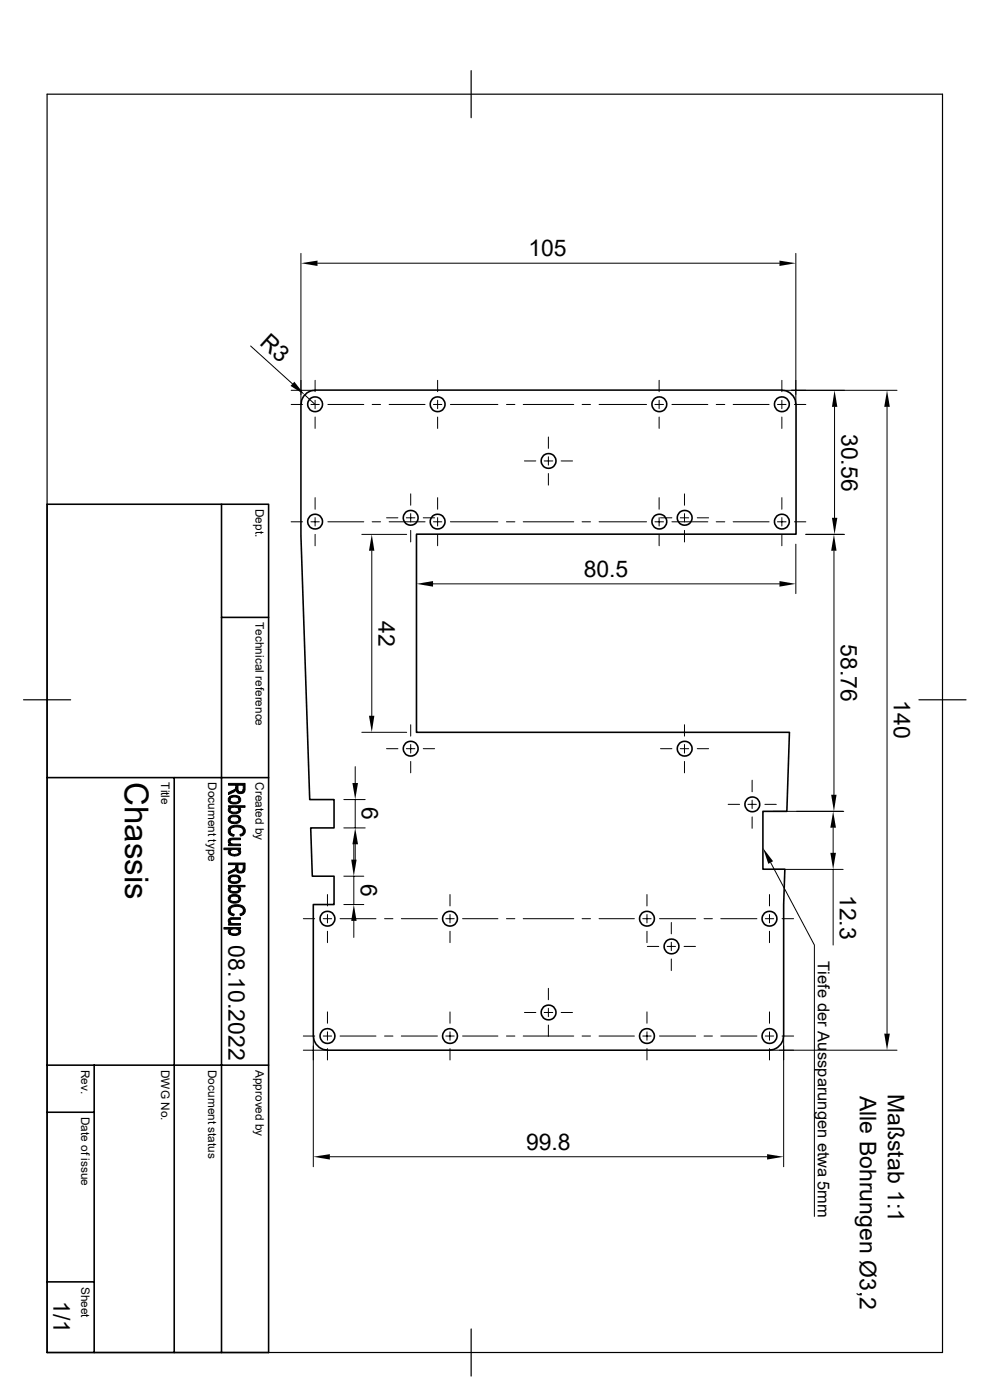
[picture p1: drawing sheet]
<svg xmlns="http://www.w3.org/2000/svg" width="210mm" height="297mm" viewBox="0 0 210 297" stroke-linecap="round" stroke-linejoin="round" font-family="sans-serif">
<g fill="none" stroke="#000" stroke-width=".34">
<path d="M63.8 85.8v27.9l1.9 55.9h5.2v6h-5l.4 10.3h4.6v6h-4.4v27.9M63.9 85.8a3.1 3.1 0 0 1 2.9-3h99.1a3 3 0 0 1 2.9 3M168.9 85.8v27.5h-80.6v42.1h79.2l-.6 16.7h-5.1v12.3h4.7l-.3 7.5v27.9M10 107h47v179.9h-47zM47 107v179.9M47 131h10M10 165h47M37 165v121.9M66.5 219.8a3 3 0 0 0 3 3M166.2 219.8a3 3 0 0 1-3 3M10 236h10M10 226h47"/>
<path d="M20 226v60.9M69.5 222.8h93.7M10 271.9h10"/>
<circle cx="66.9" cy="85.8" r="1.57"/>
<circle cx="92.9" cy="85.8" r="1.57"/>
<circle cx="116.4" cy="97.8" r="1.57"/>
<circle cx="139.9" cy="85.8" r="1.57"/>
<circle cx="165.9" cy="85.8" r="1.57"/>
<circle cx="66.9" cy="110.7" r="1.57"/>
<circle cx="87.1" cy="109.9" r="1.57"/>
<circle cx="92.9" cy="110.7" r="1.57"/>
<circle cx="139.9" cy="110.7" r="1.57"/>
<circle cx="145.3" cy="109.9" r="1.57"/>
<circle cx="165.9" cy="110.7" r="1.57"/>
<circle cx="87.1" cy="158.8" r="1.57"/>
<circle cx="145.3" cy="158.8" r="1.57"/>
<circle cx="159.6" cy="170.6" r="1.57"/>
<circle cx="69.5" cy="194.9" r="1.57"/>
<circle cx="95.5" cy="194.9" r="1.57"/>
<circle cx="137.3" cy="194.9" r="1.57"/>
<circle cx="163.3" cy="194.9" r="1.57"/>
<circle cx="69.5" cy="219.8" r="1.57"/>
<circle cx="95.5" cy="219.8" r="1.57"/>
<circle cx="116.4" cy="214.8" r="1.57"/>
<circle cx="137.3" cy="219.8" r="1.57"/>
<circle cx="142.5" cy="200.8" r="1.57"/>
<circle cx="163.3" cy="219.8" r="1.57"/>
</g>
<path d="M10 20h189.9v266.9h-189.9zM99.9 15v10M5 148.5h10M194.9 148.5h10M99.9 281.9v10" fill="none" stroke="#000" stroke-width=".25"/>
<g fill="#000" stroke="#000" stroke-width=".21">
<path d="M48.7 171.3l.1 .5z" fill-rule="evenodd"/>
<path d="M48.8 178.6l.1 .5z" fill-rule="evenodd"/>
<path d="M48.8 176.3l.2 .5 .7 .3-.1 .3-.8-.3z" fill-rule="evenodd"/>
<path d="M48.5 168.1l1.3-.6 .2-.5 .1 .6-.4 .4-1.2 .6z" fill-rule="evenodd"/>
<path d="M48.8 169l.7-.3 1 .2 .2 .1v.7a1.1 1.1 0 0 0-1.9 0z" fill-rule="evenodd"/>
<path d="M48.8 173.2l.5-.3 1 .1 .4 .1v.7a1.15 1.15 0 0 0-1.9 0z" fill-rule="evenodd"/>
<path d="M48.6 178l.7-.2h1.7v.3l-2.1 .2-.1 .8a.69 .69 0 0 1-.2-1.1z" fill-rule="evenodd"/>
<path d="M48.5 179.1h.4v-.3l.5 .3h1.6v.3h-2.5z" fill-rule="evenodd"/>
<path d="M48.7 169l.1 .7a1.13 1.13 0 0 0 1.9 0v-.7a.93 .93 0 0 1 .2 1.2 .93 .93 0 0 1-1.1 .4 .97 .97 0 0 1-1.1-.3 .97 .97 0 0 1-.1-1.1z" fill-rule="evenodd"/>
<path d="M48.5 171.5l.2-.2 .1 .5a1.19 1.19 0 0 0 1.9 0v-.5a.73 .73 0 0 1 .3 .9 .73 .73 0 0 1-.9 .4h-.5a.9 .9 0 0 1-1.1-1.1z" fill-rule="evenodd"/>
<path d="M48.7 173.2l.1 .6a1.15 1.15 0 0 0 1.8 .3l.1-1a.89 .89 0 0 1 .3 1.1 .89 .89 0 0 1-1 .5 1.05 1.05 0 0 1-1.2-.2 1.05 1.05 0 0 1-.3-1.1z" fill-rule="evenodd"/>
<path d="M50.4 166.6v.7a.59 .59 0 0 0 .6 .7 .59 .59 0 0 0 .6-.6v.8l-.4 .2-.7-.2z" fill-rule="evenodd"/>
<path d="M50.9 177l.6-.2 .1-.5v.8l-.6 .3z" fill-rule="evenodd"/>
<path d="M48.5 166.2h3.5l-.1 1.8-.3 .2v-1.6h-1.2v1.6l-.3-.5-.1-1.1h-1.5z" fill-rule="evenodd"/>
<path d="M48.5 170.9h3.5v.4h-1.3v.5a1.2 1.2 0 0 0-1.9-.2v-.4h-.3z" fill-rule="evenodd"/>
<path d="M48.7 175.6l1-.5 1.3 .1a1.11 1.11 0 0 1 1 .7 1.11 1.11 0 0 1-.4 1.2v-.8a1.22 1.22 0 0 0-1.6-.9 1.07 1.07 0 0 0-1.2 .9v.8a1.12 1.12 0 0 1-.1-1.5z" fill-rule="evenodd"/>
<path d="M48.6 180.3h.1v1l-.3-.4z" fill-rule="evenodd"/>
<path d="M48.6 197.2l.1-.1v1.1l-.3-.4z" fill-rule="evenodd"/>
<path d="M48.7 188.2l.1 .4z" fill-rule="evenodd"/>
<path d="M48.8 195.4l.1 .6z" fill-rule="evenodd"/>
<path d="M48.8 193.2a.8 .8 0 0 0 .9 .7l-.1 .4-.8-.3z" fill-rule="evenodd"/>
<path d="M48.5 185l.7-.3a1.09 1.09 0 0 0 .8-.8l.1 .5-.2 .3-1.4 .7z" fill-rule="evenodd"/>
<path d="M48.8 185.8l.5-.2 1.3 .2h.1v.7a1.16 1.16 0 0 0-1.9-.1v.1z" fill-rule="evenodd"/>
<path d="M48.8 190l.6-.2 1 .1 .3 .1v.7a1.13 1.13 0 0 0-1.9 0z" fill-rule="evenodd"/>
<path d="M50.7 180.2v.5z" fill-rule="evenodd"/>
<path d="M50.7 197.1v.5z" fill-rule="evenodd"/>
<path d="M47.5 179.9h3.5v.3h-.3v.4a1.27 1.27 0 0 0-1.9 .1l-.1 .6v-1h-1.2z" fill-rule="evenodd"/>
<path d="M48.7 194.8l.3-.1h2v.3l-2 .1-.2 .3v.5a.66 .66 0 0 1-.1-1.1z" fill-rule="evenodd"/>
<path d="M48.5 196h.4v-.3l.4 .2h1.7v.4h-2.5z" fill-rule="evenodd"/>
<path d="M47.5 196.8h3.5v.3h-.3v.3a1.27 1.27 0 0 0-1.9 .2l-.1 .6v-1.1h-1.2z" fill-rule="evenodd"/>
<path d="M48.8 180.7a1.14 1.14 0 0 0 1.9 0l.1-.4a.75 .75 0 0 1 .2 .9 .75 .75 0 0 1-.9 .4h-.7l-.7-.3z" fill-rule="evenodd"/>
<path d="M48.7 185.9l.1 .6a1.15 1.15 0 0 0 1.8 .3l.1-1a.91 .91 0 0 1 .2 1.2 .91 .91 0 0 1-1 .4 .98 .98 0 0 1-1.2-.2 .98 .98 0 0 1-.1-1.2z" fill-rule="evenodd"/>
<path d="M48.5 188.3l.2-.1 .1 .4a1.29 1.29 0 0 0 1.9 .2v-.7a.75 .75 0 0 1 .3 1 .75 .75 0 0 1-.9 .4h-.4a.92 .92 0 0 1-1.2-1.2z" fill-rule="evenodd"/>
<path d="M48.7 190.1l.1 .6a1.11 1.11 0 0 0 1.9 .1v-.8a.93 .93 0 0 1 .2 1.2 .93 .93 0 0 1-1.1 .4 .97 .97 0 0 1-1.1-.3 .97 .97 0 0 1-.1-1.1z" fill-rule="evenodd"/>
<path d="M48.8 197.6a1.16 1.16 0 0 0 1.9 0l.1-.5a.74 .74 0 0 1 .2 .9 .74 .74 0 0 1-.8 .4l-.8 .1-.7-.3z" fill-rule="evenodd"/>
<path d="M50.4 183.4v.8a.6 .6 0 0 0 .6 .7 .6 .6 0 0 0 .6-.6v.8l-.9 .1-.2-.1z" fill-rule="evenodd"/>
<path d="M50.9 193.9l.6-.3 .1-.4v.8l-.6 .3z" fill-rule="evenodd"/>
<path d="M48.5 183.1h3.5l-.1 1.8-.3 .1v-1.6h-1.2v1.6l-.3-.4-.1-1.2h-1.5z" fill-rule="evenodd"/>
<path d="M48.5 187.8h3.5v.3h-1.3v.5a1.27 1.27 0 0 0-1.9-.1v-.4h-.3z" fill-rule="evenodd"/>
<path d="M48.7 192.4l.7-.4 1.1-.1a1.21 1.21 0 0 1 1.3 .6 1.21 1.21 0 0 1-.1 1.4l-.1-.7a1.1 1.1 0 0 0-1.4-.9h-.1a1.07 1.07 0 0 0-1.3 .9v.7a1.12 1.12 0 0 1-.1-1.5z" fill-rule="evenodd"/>
</g>
<g fill="none" stroke="#000" stroke-width=".21">
<path d="M63.8 53.8v32M67.4 55.8h98M168.8 53.8v32M53.2 73.4l8.9 8M61.8 85.8h2.4M61.8 82.8h5M64.6 83.8l2.2 2M66 85.8h1.7M66.8 80.7v2.4M66.8 84.9v1.8M66.8 88.5v2.4M69.6 85.8h7.6"/>
<path d="M79 85.8h1.7M82.5 85.8h7.7M91.9 85.8h1.8M92.8 80.7v2.4M92.8 84.9v1.8M92.8 88.5v2.4M95.5 85.8h10.1M107.4 85.8h1.8M111 85.8h10.7M111.3 97.8h2.4M115.4 97.8h1.9M116.3 92.7v2.4"/>
<path d="M116.3 96.9v1.8M119 97.8h2.5M123.5 85.8h1.8M127.1 85.8h10.1M138.9 85.8h1.9M139.8 80.7v2.4M139.8 84.9v1.8M139.8 88.5v2.4M142.5 85.8h7.7M151.9 85.8h1.9M155.5 85.8h7.7M164.9 85.8h1.9"/>
<path d="M165.9 80.7v2.4M165.9 84.9v1.8M165.9 88.5v2.4M165.9 82.8h24.4M168.5 85.8h2.4M177 86.3v23.6M188.2 86.3v133M61.8 110.7h2.4M66 110.7h1.7M66.8 105.6v2.4M66.8 109.8v1.8M66.8 113.4v2.4"/>
<path d="M69.6 110.7h7.6M76.8 113.4h9.5M78.9 116.8v35M79 110.7h1.7M82 109.9h2.4M82.5 110.7h7.7M86.2 109.9h1.8M87.1 104.8v2.4M87.1 109v1.7M87.1 112.5v2.5M88.3 115.4v10.5M89.8 109.9h2.4"/>
<path d="M91.9 110.7h1.8M92.8 105.6v2.4M92.8 109.8v1.8M92.8 113.4v2.4M95.5 110.7h10.1M107.4 110.7h1.8M111 110.7h10.7M116.3 100.5v2.4M123.5 110.7h1.8M127.1 110.7h10.1M138.9 110.7h1.9M139.8 105.6v2.4"/>
<path d="M139.8 109.8v1.8M139.8 113.4v2.4M140.1 109.9h2.4M142.5 110.7h7.7M144.3 109.9h1.8M145.2 104.8v2.4M145.2 109v1.7M145.2 112.5v2.5M147.9 109.9h2.4M151.9 110.7h1.9M155.5 110.7h7.7M164.9 110.7h1.9"/>
<path d="M165.9 105.6v2.4M165.9 109.8v1.8M165.9 113.4v2.4M168.5 110.7h2.4M168.8 115.4v10.5M170.9 113.4h8.3M176.9 116.8v51.8M91.9 123.9h73.5M76.8 155.4h9.5M82 158.8h2.4M86.2 158.8h1.8M87.1 153.8v2.4"/>
<path d="M87.1 157.9v1.9M89.8 158.8h2.4M140.1 158.8h2.4M144.3 158.8h1.8M145.2 153.8v2.4M145.2 157.9v1.9M147.9 158.8h2.4M72.9 169.6h4.6M72.9 175.6h4.6M75.1 178.9v3.5M75.4 162.6v3.5M75.4 169.6v6"/>
<path d="M75.4 179.1v3.5M87.1 161.5v2.5M145.2 161.5v2.5M154.5 170.6h2.4M158.7 170.6h1.7M159.6 165.5v2.5M159.6 169.8v1.7M159.6 173.3v2.4M162.3 170.6h2.4M164 172.1h15M176.7 175.6v5.3M64.3 194.9h2.5"/>
<path d="M68.6 194.9h1.8M69.5 189.8v2.4M69.5 194v1.8M69.5 197.6v2.4M72.1 194.9h7.7M72.9 185.9h4.3M72.9 191.9h4.3M75.1 185.9v6M75.1 195.4v3.5M81.6 194.9h1.8M85.1 194.9h7.7M94.6 194.9h1.8"/>
<path d="M95.5 189.8v2.4M95.5 194v1.8M95.5 197.6v2.4M98.1 194.9h7.5M107.4 194.9h1.8M111 194.9h10.7M123.5 194.9h1.8M127.1 194.9h7.5M136.4 194.9h1.7M137.2 189.8v2.4M137.2 194v1.8M137.2 197.6v2.4"/>
<path d="M139.9 194.9h7.7M142.4 195.7v2.4M142.4 199.9v1.8M149.4 194.9h1.7M152.9 194.9h7.7M162.3 194.9h1.8M163.2 189.8v2.4M163.2 194v1.8M163.2 197.6v2.4M163.5 183l9.3 17.5v57.6M164 184.4h14.9M165.9 194.9h2.5"/>
<path d="M176.7 184.4v16.1M64.3 219.8h2.5M66.5 219.8v27.7M68.6 219.8h1.8M69.5 214.7v2.4M69.5 218.9v1.8M72.1 219.8h7.7M81.6 219.8h1.8M85.1 219.8h7.7M94.6 219.8h1.8M95.5 214.7v2.4M95.5 218.9v1.8"/>
<path d="M98.1 219.8h7.5M107.4 219.8h1.8M111 219.8h10.7M111.3 214.8h2.4M115.4 214.8h1.9M116.3 209.7v2.4M116.3 213.9v1.8M116.3 217.5v2.4M119 214.8h2.5M123.5 219.8h1.8M127.1 219.8h7.5M136.4 219.8h1.7"/>
<path d="M137.2 214.7v2.4M137.2 218.9v1.8M137.3 200.8h2.4M139.9 219.8h7.7M141.5 200.8h1.8M142.4 203.5v2.4M145.1 200.8h2.4M149.4 219.8h1.7M152.9 219.8h7.7M162.3 219.8h1.8M163.2 214.7v2.4M163.2 218.9v1.8"/>
<path d="M165.9 219.8h2.5M166.2 219.8v27.7M64.3 222.8h5.2M69.5 222.5v2.4M95.5 222.5v2.4M137.2 222.5v2.4M163.2 222.5v2.4M163.2 222.8h27.1M70 245.4h92.7"/>
</g>
<g fill="#000">
<path d="M63.8 55.8l3.6-.5v1.1zM165.4 55.3l3.4 .5-3.4 .6zM62.4 81l2.2 2.8-3-1.9zM177 82.8l.6 3.5h-1.1zM188.2 82.8l.6 3.5h-1.2zM78.9 113.4l.5 3.4h-1.1zM176.9 113.4l.6 3.4h-1.2zM176.5 109.9h1.1l-.6 3.5zM88.3 123.9l3.6-.6v1.2zM165.4 123.3l3.4 .6-3.4 .6zM78.3 151.8h1.1l-.5 3.6zM74.8 166.1h1.1l-.5 3.5z"/>
<path d="M75.4 175.6l.5 3.5h-1.1zM176.7 172.1l.6 3.5h-1.2zM176.3 168.6h1.2l-.6 3.5zM74.5 182.4h1.1l-.5 3.5zM75.1 191.9l.5 3.5h-1.1zM161.8 179.9l2.2 2.8-1 .6zM176.1 180.9h1.2l-.6 3.5zM187.6 219.3h1.2l-.6 3.5zM66.5 245.4l3.5-.5v1.1zM162.7 244.9l3.5 .5-3.5 .6z"/>
</g>
<text font-size="7" x="26.5" y="165.9" transform="rotate(90 26.5 165.9)">Chassis</text>
<g font-size="4.9">
<text x="112.1" y="54.4">105</text>
<text x="54.9" y="73" transform="rotate(42 54.9 73)">R3</text>
<text x="178.5" y="92" transform="rotate(90 178.5 92)">30.56</text>
<text x="123.8" y="122.4">80.5</text>
<text x="80.3" y="131.7" transform="rotate(90 80.3 131.7)">42</text>
<text x="178.3" y="136.7" transform="rotate(90 178.3 136.7)">58.76</text>
<text x="189.6" y="148.5" transform="rotate(90 189.6 148.5)">140</text>
<text x="76.8" y="171.3" transform="rotate(90 76.8 171.3)">6</text>
<text x="76.5" y="187.5" transform="rotate(90 76.5 187.5)">6</text>
<text x="178.2" y="189.8" transform="rotate(90 178.2 189.8)">12.3</text>
<text x="48.5" y="200.5" transform="rotate(90 48.5 200.5)">08.10.2022</text>
<text x="182.4" y="232.5" transform="rotate(90 182.4 232.5)">Alle Bohrungen Ø3,2</text>
<text x="188.3" y="232.1" transform="rotate(90 188.3 232.1)">Maßstab 1:1</text>
<text x="111.6" y="244">99.8</text>
<text x="11.3" y="276.1" transform="rotate(90 11.3 276.1)">1/1</text>
</g>
<text font-size="3.5" x="173.5" y="203.9" transform="rotate(90 173.5 203.9)">Tiefe der Aussparungen etwa 5mm</text>
<g font-size="2.5">
<text x="54.2" y="108" transform="rotate(90 54.2 108)">Dept.</text>
<text x="54.2" y="132" transform="rotate(90 54.2 132)">Technical reference</text>
<text x="34.2" y="165.9" transform="rotate(90 34.2 165.9)">Title</text>
<text x="44.2" y="165.9" transform="rotate(90 44.2 165.9)">Document type</text>
<text x="54.2" y="165.9" transform="rotate(90 54.2 165.9)">Created by</text>
<text x="17.2" y="227" transform="rotate(90 17.2 227)">Rev.</text>
<text x="34.2" y="226.9" transform="rotate(90 34.2 226.9)">DWG No.</text>
<text x="44.2" y="226.9" transform="rotate(90 44.2 226.9)">Document status</text>
<text x="54.2" y="226.9" transform="rotate(90 54.2 226.9)">Approved by</text>
<text x="17.2" y="236.9" transform="rotate(90 17.2 236.9)">Date of issue</text>
<text x="17.2" y="273" transform="rotate(90 17.2 273)">Sheet</text>
</g>
</svg>
